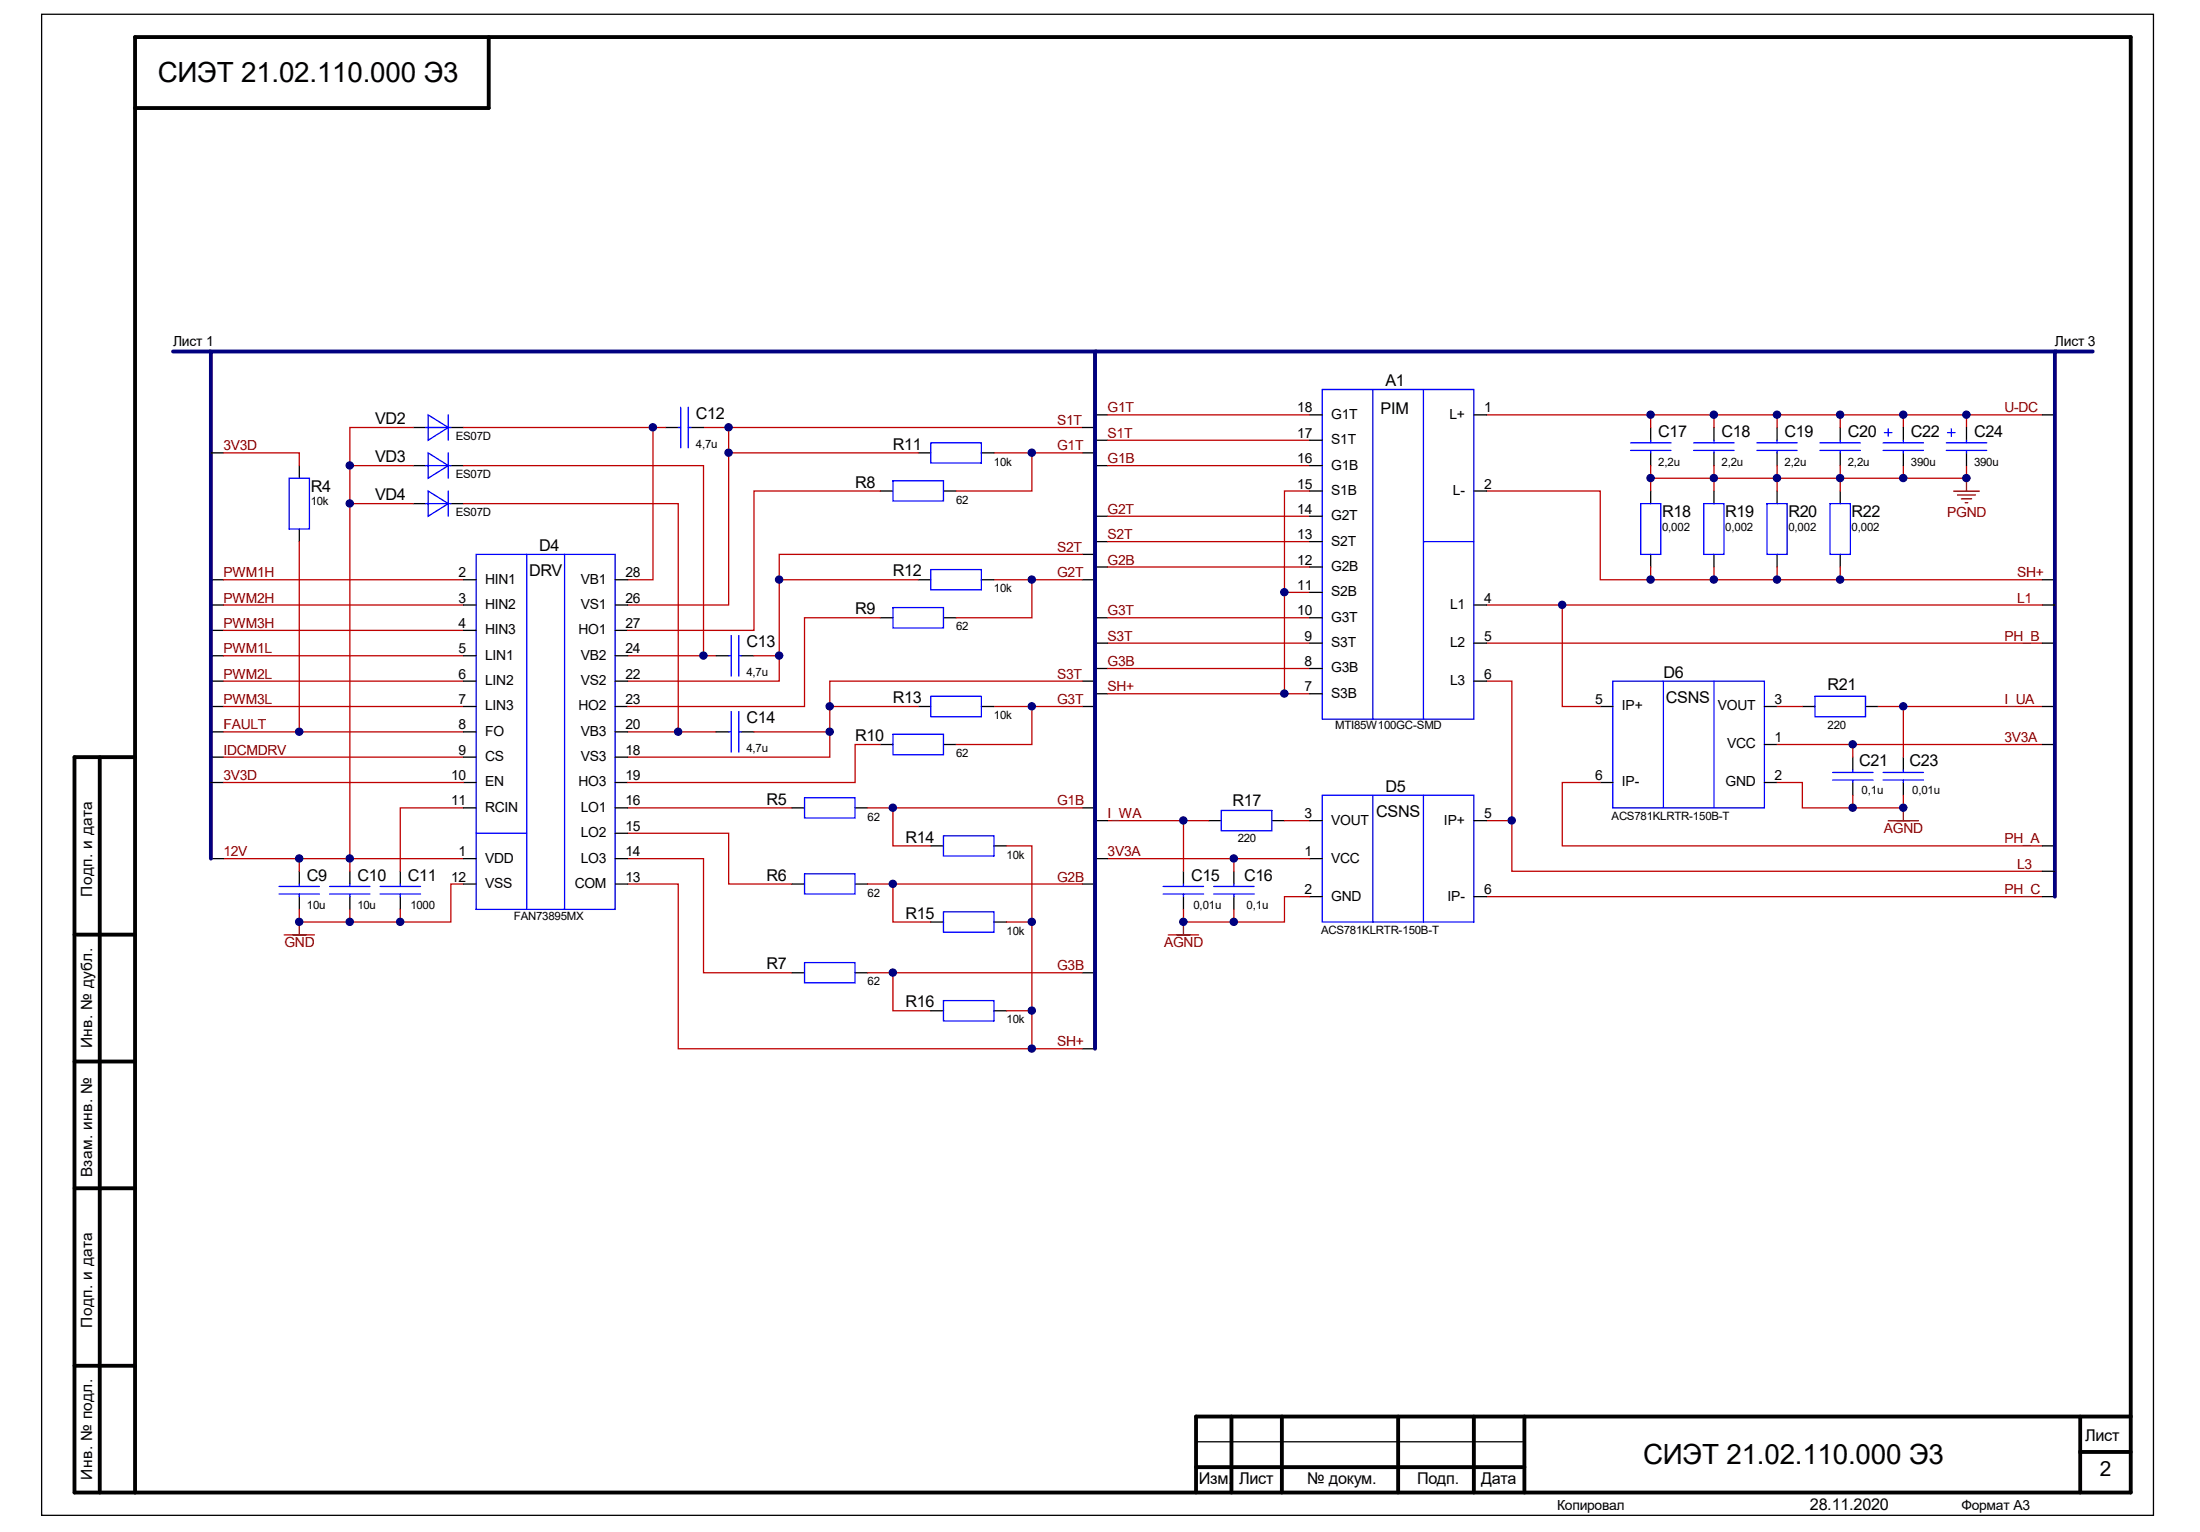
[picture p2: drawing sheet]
<svg xmlns="http://www.w3.org/2000/svg" width="289mm" height="201mm" viewBox="0 0 289 201" stroke-linecap="round" stroke-linejoin="round" font-family="sans-serif">
<g fill="none" stroke="#000" stroke-width=".51">
<path d="M64.2 4.9v9.3h-46.5M13.1 99.4v96.5M17.7 99.4h-7.9v96.5h270v-191h-262.1v191M9.8 139.3h7.9M9.8 122.7h7.9M9.8 156h7.9M9.8 179.3h7.9M157.1 192.6h43.1M161.7 185.9v10M168.3 185.9v10M183.6 185.9v10M193.6 185.9v10"/>
<path d="M200.2 185.9v10M273.2 185.9v10M273.2 190.6h6.6M279.8 185.9h-122.7v10"/>
</g>
<g fill="none" stroke="#000" stroke-width=".17">
<path d="M5.5 1.9h277.3v197h-277.3zM27.7 59.4h1.6M54.2 56.1h1.7M59.2 56.1h1.7M87.4 56.1h1.7M90.7 56.1h1.7M120.6 59.4h1.6M128.9 59.4h1.6M142.1 56.1h1.7M142.1 59.4h1.7M143.8 54.5h1.7M143.8 57.8h1.7"/>
<path d="M172 54.5h1.7M172 57.8h1.7M193.6 54.5h1.6M216.8 56.1v1.7M216.8 59.4v1.7M225.1 56.1v1.7M225.1 59.4v1.7M233.4 56.1v1.7M233.4 59.4v1.7M241.7 56.1v1.7M241.7 59.4v1.7M250 56.1v1.7"/>
<path d="M250 59.4v1.7M258.3 56.1v1.7M258.3 59.4v1.7M268.2 54.5h1.7M27.7 76.1h1.6M27.7 79.4h1.6M39.3 61.1v1.7M39.3 69.4v1.7M54.2 61.1h1.7M54.2 66.1h1.7M59.2 61.1h1.7M59.2 66.1h1.7"/>
<path d="M60.9 76.1h1.6M60.9 79.4h1.6M80.8 76.1h1.6M80.8 79.4h1.6M115.6 64.4h1.7M120.6 76.1h1.6M123.9 64.4h1.7M128.9 76.1h1.6M142.1 76.1h1.7M142.1 72.8h1.7M143.8 61.1h1.7M143.8 67.8h1.7"/>
<path d="M143.8 71.1h1.7M143.8 74.4h1.7M172 61.1h1.7M172 67.8h1.7M172 71.1h1.7M172 74.4h1.7M172 64.4h1.7M172 77.8h1.7M193.6 79.4h1.6M193.6 64.4h1.6M216.8 64.4v1.7M216.8 72.8v1.6"/>
<path d="M225.1 64.4v1.7M225.1 72.8v1.6M233.4 64.4v1.7M233.4 72.8v1.6M241.7 64.4v1.7M241.7 72.8v1.6M268.2 76.1h1.7M268.2 79.4h1.7M27.7 92.7h1.6M27.7 82.7h1.6M27.7 86.1h1.6M27.7 89.4h1.6"/>
<path d="M27.7 99.4h1.6M27.7 96.1h1.6M60.9 92.7h1.6M60.9 82.7h1.6M60.9 86.1h1.6M60.9 89.4h1.6M60.9 99.4h1.6M60.9 96.1h1.6M80.8 92.7h1.6M80.8 82.7h1.6M80.8 86.1h1.6M80.8 89.4h1.6"/>
<path d="M80.8 99.4h1.6M80.8 96.1h1.6M94 86.1h1.7M94 96.1h1.7M97.4 86.1h1.6M97.4 96.1h1.6M115.6 97.7h1.7M115.6 81.1h1.7M120.6 92.7h1.6M123.9 97.7h1.7M123.9 81.1h1.7M128.9 92.7h1.6"/>
<path d="M142.1 92.7h1.7M142.1 89.4h1.7M143.8 84.4h1.7M143.8 81.1h1.7M143.8 87.7h1.7M143.8 91.1h1.7M172 84.4h1.7M172 81.1h1.7M172 87.7h1.7M172 91.1h1.7M193.6 84.4h1.6M193.6 89.4h1.6"/>
<path d="M210.2 92.7h1.6M231.7 97.7h1.7M231.7 92.7h1.7M236.7 92.7h1.7M243.3 99.4v1.7M245 92.7h1.6M250 99.4v1.7M268.2 97.7h1.7M268.2 92.7h1.7M268.2 84.4h1.7M27.7 112.7h1.6M27.7 102.7h1.6"/>
<path d="M39.3 114.4v1.6M39.3 117.7v1.7M45.9 114.4v1.6M45.9 117.7v1.7M52.6 114.4v1.6M52.6 117.7v1.7M60.9 112.7h1.6M60.9 102.7h1.6M60.9 106h1.6M60.9 116h1.6M80.8 112.7h1.6M80.8 102.7h1.6"/>
<path d="M80.8 106h1.6M80.8 116h1.6M80.8 109.4h1.6M104 106h1.7M104 116h1.7M112.3 106h1.6M112.3 116h1.6M122.2 111h1.7M130.5 111h1.7M142.1 106h1.7M142.1 116h1.7M143.8 107.7h1.7"/>
<path d="M143.8 112.7h1.7M155.4 114.4v1.6M155.4 117.7v1.7M158.7 107.7h1.7M162 114.4v1.6M162 117.7v1.7M167 107.7h1.7M172 107.7h1.7M172 112.7h1.7M172 117.7h1.7M193.6 107.7h1.6M193.6 117.7h1.6"/>
<path d="M210.2 102.7h1.6M231.7 102.7h1.7M243.3 102.7v1.7M250 102.7v1.7M268.2 117.7h1.7M268.2 111h1.7M268.2 114.4h1.7M104 127.7h1.7M112.3 127.7h1.6M122.2 121h1.7M122.2 132.7h1.7M130.5 121h1.7"/>
<path d="M130.5 132.7h1.7M142.1 137.7h1.7M142.1 127.7h1.7M157.1 189.2h43.1"/>
</g>
<g fill="none" stroke="#bf0000" stroke-width=".17">
<path d="M29.3 59.4h10v1.7M54.2 56.1h-8.3v56.6h15M60.9 56.1h24.9v20h-3.4M85.8 56.1h1.6M92.4 56.1h3.3v23.3h-13.3M95.7 59.4h24.9M95.7 56.1h46.4M130.5 59.4h5v5h-9.9M135.5 59.4h6.6M145.5 57.8h26.5M145.5 54.5h26.5M195.2 54.5h73"/>
<path d="M216.8 54.5v1.6M225.1 54.5v1.6M233.4 54.5v1.6M241.7 54.5v1.6M250 54.5v1.6M258.3 54.5v1.6M29.3 76.1h31.6M29.3 79.4h31.6M39.3 71.1v25M45.9 61.1h8.3M45.9 66.1h8.3M60.9 61.1h31.5v25"/>
<path d="M60.9 66.1h28.2v30M102.3 76.1h18.3M115.6 64.4h-16.6v18.3h-16.6M130.5 76.1h11.6M135.5 76.1v5h-9.9M142.1 72.8h-39.8v13.3h-3.3M145.5 61.1h26.5M145.5 67.8h26.5M145.5 71.1h26.5M145.5 74.4h26.5M168.7 77.8h3.3M172 64.4h-3.3v26.7"/>
<path d="M195.2 64.4h15v11.7h58M195.2 79.4h10v13.3h5M205.2 79.4h63M216.8 61.1v1.7M216.8 74.4v1.7M225.1 61.1v1.7h-8.3v1.6M225.1 74.4v1.7M233.4 61.1v1.7h-8.3v1.6M233.4 74.4v1.7M241.7 61.1v1.7h-8.3v1.6M241.7 74.4v1.7M250 61.1v1.7h-8.3v1.6"/>
<path d="M258.3 61.1v1.7h-8.3M29.3 96.1h31.6M29.3 92.7h31.6M29.3 86.1h31.6M29.3 82.7h31.6M29.3 89.4h31.6M29.3 99.4h31.6M82.4 96.1h11.6M82.4 86.1h11.6M99 96.1h10M102.3 86.1v3.3h-19.9M109 92.7h11.6"/>
<path d="M115.6 81.1h-9.9v11.6h-23.3M115.6 97.7h-3.3v5h-29.9M130.5 92.7h5v5h-9.9M135.5 92.7h6.6M142.1 89.4h-33.1v10h-26.6M145.5 91.1h26.5M145.5 84.4h26.5M145.5 81.1h26.5M145.5 87.7h26.5M195.2 89.4h3.3v18.3h-3.3M195.2 84.4h73M233.4 97.7h34.8"/>
<path d="M233.4 92.7h3.3M243.3 97.7v1.7M246.6 92.7h3.4v6.7M250 92.7h18.2M29.3 112.7h10v1.7M29.3 102.7h31.6M39.3 112.7h6.6v1.7M45.9 119.4v1.6M52.6 119.4v1.6M60.9 116h-1.7v5h-19.9v-1.6M60.9 106h-8.3v8.4M82.4 109.4h13.3v6.6h8.3"/>
<path d="M82.4 112.7h10v15h11.6M82.4 116h6.7v21.7h53M82.4 106h21.6M113.9 106h28.2M113.9 116h28.2M117.3 106v5h4.9M117.3 116v5h4.9M132.2 111h3.3v26.7M145.5 112.7h26.5M145.5 107.7h9.9M158.7 107.7h-3.3v6.7M162 112.7v1.7"/>
<path d="M162 119.4v1.6M168.7 107.7h3.3M172 117.7h-3.3v3.3h-13.3v-1.6M195.2 117.7h73M198.5 107.7v6.7h69.7M210.2 102.7h-5v8.3h63M233.4 102.7h3.3v3.3h13.3v-1.6M243.3 104.4v1.6M113.9 127.7h28.2M117.3 127.7v5h4.9M132.2 132.7h3.3M132.2 121h3.3"/>
</g>
<g fill="none" stroke="#00f" stroke-width=".17">
<path d="M55.9 56.1h.3v-1.6l2.7 1.6-2.7 1.7v-1.7h3M58.9 54.5v3.3M58.9 59.4v3.4M89.1 56.1h.3M89.4 53.5v5.3M90.4 53.5v5.3M90.4 56.1h.3M122.2 58.1h6.7v2.7h-6.7zM173.7 51.1h19.9v43.3h-19.9zM180.3 51.1v43.3M186.9 51.1v43.3M214.1 58.1h5.3"/>
<path d="M214.1 59.1h5.3M216.8 57.8v.3M216.8 59.1v.3M222.4 58.1h5.3M222.4 59.1h5.3M225.1 57.8v.3M225.1 59.1v.3M230.7 58.1h5.3M230.7 59.1h5.3M233.4 57.8v.3M233.4 59.1v.3M239 58.1h5.3"/>
<path d="M239 59.1h5.3M241.7 57.8v.3M241.7 59.1v.3M247.3 58.1h5.3M247.3 59.1h5.3M247.5 56.8h1M248 56.3v1M250 57.8v.3M250 59.1v.3M255.6 58.1h5.3M255.6 59.1h5.3M255.8 56.8h1"/>
<path d="M256.3 56.3v1M258.3 57.8v.3M258.3 59.1v.3M38 62.8h2.6v6.6h-2.6zM55.9 61.1h.3v-1.7l2.7 1.7-2.7 1.7v-1.7h3M55.9 66.1h.3v-1.7l2.7 1.7-2.7 1.7v-1.7h3M58.9 64.4v3.4M62.5 72.8h18.3v46.6h-18.3zM69.2 72.8v46.6M74.1 72.8v46.6M117.3 63.1h6.6v2.7h-6.6zM117.3 79.7h6.6v2.7h-6.6z"/>
<path d="M122.2 74.8h6.7v2.6h-6.7zM186.9 71.1h6.7M215.5 66.1h2.6v6.7h-2.6zM223.8 66.1h2.6v6.7h-2.6zM232.1 66.1h2.6v6.7h-2.6zM240.3 66.1h2.7v6.7h-2.7zM95.7 86.1h.3M95.7 96.1h.3M96 83.4v5.3M96 93.4v5.3M97 83.4v5.3M97 93.4v5.3"/>
<path d="M97 86.1h.4M97 96.1h.4M117.3 96.4h6.6v2.7h-6.6zM122.2 91.4h6.7v2.7h-6.7zM211.8 89.4h19.9v16.6h-19.9zM218.5 89.4v16.6M225.1 89.4v16.6M238.4 91.4h6.6v2.7h-6.6zM36.6 116.4h5.4M36.6 117.4h5.4M39.3 116v.4M39.3 117.4v.3"/>
<path d="M43.3 116.4h5.3M43.3 117.4h5.3M45.9 116v.4M45.9 117.4v.3M49.9 116.4h5.3M49.9 117.4h5.3M52.6 116v.4M52.6 117.4v.3M62.5 109.4h6.7M105.7 104.7h6.6v2.7h-6.6zM105.7 114.7h6.6v2.7h-6.6zM123.9 109.7h6.6v2.7h-6.6z"/>
<path d="M123.9 119.7h6.6v2.7h-6.6zM152.8 116.4h5.3M152.8 117.4h5.3M155.4 116v.4M155.4 117.4v.3M159.4 116.4h5.3M159.4 117.4h5.3M160.4 106.4h6.6v2.6h-6.6zM162 116v.4M162 117.4v.3M173.7 104.4h19.9v16.6h-19.9zM180.3 104.4v16.6"/>
<path d="M186.9 104.4v16.6M240.7 101.4h5.3M240.7 102.4h5.3M243.3 101.1v.3M243.3 102.4v.3M247.3 101.4h5.3M247.3 102.4h5.3M250 101.1v.3M250 102.4v.3M105.7 126.3h6.6v2.7h-6.6zM123.9 131.3h6.6v2.7h-6.6z"/>
</g>
<path d="M256.6 64.5h3.3M257.1 65h2.3M257.6 65.5h1.3M258.1 66h.3M258.3 62.8v1.7M248 107.7h4M250 106v1.7M37.3 122.7h4M39.3 121v1.7M153.4 122.7h4M155.4 121v1.7" fill="none" stroke="#800000" stroke-width=".17"/>
<path d="M22.7 46.1h5M143.8 46.1h126.1v71.6M269.9 46.1h4.9M27.7 112.7v-66.6h116.1v91.6" fill="none" stroke="#000080" stroke-width=".51"/>
<g fill="#000080" stroke="#000080" stroke-width=".13">
<circle cx="39.3" cy="121" r=".49"/>
<circle cx="39.3" cy="112.7" r=".49"/>
<circle cx="39.3" cy="96" r=".49"/>
<circle cx="45.9" cy="121" r=".49"/>
<circle cx="45.9" cy="112.7" r=".49"/>
<circle cx="45.9" cy="66.1" r=".49"/>
<circle cx="45.9" cy="61.1" r=".49"/>
<circle cx="52.6" cy="121" r=".49"/>
<circle cx="85.7" cy="56.1" r=".49"/>
<circle cx="89.1" cy="96" r=".49"/>
<circle cx="92.4" cy="86" r=".49"/>
<circle cx="95.7" cy="59.4" r=".49"/>
<circle cx="95.7" cy="56.1" r=".49"/>
<circle cx="102.3" cy="86" r=".49"/>
<circle cx="102.3" cy="76.1" r=".49"/>
<circle cx="109" cy="96" r=".49"/>
<circle cx="109" cy="92.7" r=".49"/>
<circle cx="117.3" cy="127.7" r=".49"/>
<circle cx="117.3" cy="116" r=".49"/>
<circle cx="117.3" cy="106" r=".49"/>
<circle cx="135.5" cy="137.6" r=".49"/>
<circle cx="135.5" cy="132.6" r=".49"/>
<circle cx="135.5" cy="121" r=".49"/>
<circle cx="135.5" cy="92.7" r=".49"/>
<circle cx="135.5" cy="76.1" r=".49"/>
<circle cx="135.5" cy="59.4" r=".49"/>
<circle cx="155.4" cy="121" r=".49"/>
<circle cx="155.4" cy="107.7" r=".49"/>
<circle cx="162" cy="121" r=".49"/>
<circle cx="162" cy="112.7" r=".49"/>
<circle cx="168.7" cy="91" r=".49"/>
<circle cx="168.7" cy="77.7" r=".49"/>
<circle cx="198.5" cy="107.7" r=".49"/>
<circle cx="205.2" cy="79.4" r=".49"/>
<circle cx="216.8" cy="76.1" r=".49"/>
<circle cx="216.8" cy="62.7" r=".49"/>
<circle cx="216.8" cy="54.4" r=".49"/>
<circle cx="225.1" cy="76.1" r=".49"/>
<circle cx="225.1" cy="62.7" r=".49"/>
<circle cx="225.1" cy="54.4" r=".49"/>
<circle cx="233.4" cy="76.1" r=".49"/>
<circle cx="233.4" cy="62.7" r=".49"/>
<circle cx="233.4" cy="54.4" r=".49"/>
<circle cx="241.7" cy="76.1" r=".49"/>
<circle cx="241.7" cy="62.7" r=".49"/>
<circle cx="241.7" cy="54.4" r=".49"/>
<circle cx="243.3" cy="106" r=".49"/>
<circle cx="243.3" cy="97.7" r=".49"/>
<circle cx="250" cy="106" r=".49"/>
<circle cx="250" cy="92.7" r=".49"/>
<circle cx="250" cy="62.7" r=".49"/>
<circle cx="250" cy="54.4" r=".49"/>
<circle cx="258.2" cy="62.7" r=".49"/>
<circle cx="258.2" cy="54.4" r=".49"/>
</g>
<g font-size="3.7">
<text x="20.7" y="10.8">СИЭТ 21.02.110.000 Э3</text>
<text x="215.8" y="192.2">СИЭТ 21.02.110.000 Э3</text>
</g>
<text font-size="2.7" x="275.8" y="193.7">2</text>
<g font-size="2.1">
<text x="181.9" y="50.7">A1</text>
<text x="49.3" y="55.7">VD2</text>
<text x="91.4" y="55">C12</text>
<text x="117.3" y="59">R11</text>
<text x="181.3" y="54.4">PIM</text>
<text x="217.8" y="57.3">C17</text>
<text x="226.1" y="57.3">C18</text>
<text x="234.4" y="57.3">C19</text>
<text x="242.7" y="57.3">C20</text>
<text x="251" y="57.3">C22</text>
<text x="259.3" y="57.3">C24</text>
<text x="40.8" y="64.5">R4</text>
<text x="49.3" y="60.7">VD3</text>
<text x="49.3" y="65.7">VD4</text>
<text x="112.3" y="64">R8</text>
<text x="218.3" y="67.9">R18</text>
<text x="226.6" y="67.9">R19</text>
<text x="234.9" y="67.9">R20</text>
<text x="243.2" y="67.9">R22</text>
<text x="69.5" y="75.7">DRV</text>
<text x="70.8" y="72.3">D4</text>
<text x="117.3" y="75.7">R12</text>
<text x="112.3" y="80.6">R9</text>
<text x="98" y="85">C13</text>
<text x="218.5" y="89">D6</text>
<text x="98" y="94.9">C14</text>
<text x="117.3" y="92.3">R13</text>
<text x="218.8" y="92.3">CSNS</text>
<text x="240" y="90.6">R21</text>
<text x="112.3" y="97.3">R10</text>
<text x="244.2" y="100.5">C21</text>
<text x="250.8" y="100.5">C23</text>
<text x="100.7" y="105.6">R5</text>
<text x="161.9" y="105.8">R17</text>
<text x="180.7" y="107.3">CSNS</text>
<text x="181.9" y="103.9">D5</text>
<text x="118.9" y="110.6">R14</text>
<text x="40.3" y="115.6">C9</text>
<text x="46.9" y="115.6">C10</text>
<text x="53.6" y="115.6">C11</text>
<text x="100.7" y="115.6">R6</text>
<text x="156.4" y="115.6">C15</text>
<text x="163.4" y="115.6">C16</text>
<text x="118.9" y="120.6">R15</text>
<text x="100.7" y="127.2">R7</text>
<text x="118.9" y="132.2">R16</text>
<text x="273.8" y="189.1">Лист</text>
<text x="157.5" y="194.8">Изм.</text>
<text x="162.7" y="194.8">Лист</text>
<text x="171.7" y="194.8">№ докум.</text>
<text x="186.1" y="194.8">Подп.</text>
<text x="194.5" y="194.8">Дата</text>
<text x="237.7" y="198.1">28.11.2020</text>
</g>
<g font-size="2">
<text x="12.1" y="117.7" transform="rotate(-90 12.1 117.7)">Подп. и дата</text>
<text x="12.1" y="137.6" transform="rotate(-90 12.1 137.6)">Инв. № дубл.</text>
<text x="12.1" y="154.5" transform="rotate(-90 12.1 154.5)">Взам. инв. №</text>
<text x="12.1" y="174.2" transform="rotate(-90 12.1 174.2)">Подп. и дата</text>
<text x="12.1" y="194.2" transform="rotate(-90 12.1 194.2)">Инв. № подл.</text>
</g>
<g font-size="1.8">
<text x="22.7" y="45.5">Лист 1</text>
<text x="269.9" y="45.5">Лист 3</text>
<text x="170.4" y="57.5">17</text>
<text x="170.4" y="54.1">18</text>
<text x="174.8" y="58.3">S1T</text>
<text x="174.8" y="55">G1T</text>
<text x="190.4" y="55">L+</text>
<text x="194.9" y="54.1">1</text>
<text x="170.4" y="60.8">16</text>
<text x="170.4" y="64.1">15</text>
<text x="174.8" y="61.6">G1B</text>
<text x="174.8" y="65">S1B</text>
<text x="190.8" y="65">L-</text>
<text x="194.9" y="64.1">2</text>
<text x="170.4" y="67.4">14</text>
<text x="170.4" y="70.8">13</text>
<text x="174.8" y="68.3">G2T</text>
<text x="174.8" y="71.6">S2T</text>
<text x="60.2" y="75.8">2</text>
<text x="63.7" y="76.6">HIN1</text>
<text x="76.3" y="76.6">VB1</text>
<text x="82.1" y="75.8">28</text>
<text x="170.4" y="74.1">12</text>
<text x="170.4" y="77.4">11</text>
<text x="174.8" y="74.9">G2B</text>
<text x="60.2" y="79.1">3</text>
<text x="60.2" y="82.4">4</text>
<text x="63.7" y="79.9">HIN2</text>
<text x="63.7" y="83.3">HIN3</text>
<text x="76" y="83.3">HO1</text>
<text x="76.3" y="79.9">VS1</text>
<text x="82.1" y="79.1">26</text>
<text x="82.1" y="82.4">27</text>
<text x="170.4" y="80.8">10</text>
<text x="174.8" y="81.6">G3T</text>
<text x="174.8" y="78.3">S2B</text>
<text x="190.4" y="79.9">L1</text>
<text x="194.9" y="79.1">4</text>
<text x="60.2" y="85.7">5</text>
<text x="60.2" y="89.1">6</text>
<text x="63.7" y="86.6">LIN1</text>
<text x="63.7" y="89.9">LIN2</text>
<text x="76.3" y="89.9">VS2</text>
<text x="76.3" y="86.6">VB2</text>
<text x="82.1" y="89.1">22</text>
<text x="82.1" y="85.7">24</text>
<text x="171.3" y="84.1">9</text>
<text x="171.3" y="87.4">8</text>
<text x="174.8" y="84.9">S3T</text>
<text x="174.8" y="88.3">G3B</text>
<text x="190.4" y="84.9">L2</text>
<text x="190.4" y="89.9">L3</text>
<text x="194.9" y="84.1">5</text>
<text x="194.9" y="89.1">6</text>
<text x="60.2" y="92.4">7</text>
<text x="60.2" y="95.7">8</text>
<text x="63.7" y="93.3">LIN3</text>
<text x="76" y="93.3">HO2</text>
<text x="82.1" y="95.7">20</text>
<text x="82.1" y="92.4">23</text>
<text x="171.3" y="90.7">7</text>
<text x="174.8" y="91.6">S3B</text>
<text x="209.5" y="92.4">5</text>
<text x="213" y="93.3">IP+</text>
<text x="225.6" y="93.3">VOUT</text>
<text x="233.1" y="92.4">3</text>
<text x="60.2" y="99.1">9</text>
<text x="63.7" y="96.6">FO</text>
<text x="63.7" y="99.9">CS</text>
<text x="76.3" y="99.9">VS3</text>
<text x="76.3" y="96.6">VB3</text>
<text x="82.1" y="99.1">18</text>
<text x="226.8" y="98.2">VCC</text>
<text x="233.1" y="97.4">1</text>
<text x="59.2" y="102.4">10</text>
<text x="59.2" y="105.7">11</text>
<text x="63.7" y="103.2">EN</text>
<text x="63.7" y="106.6">RCIN</text>
<text x="76" y="103.2">HO3</text>
<text x="76.3" y="106.6">LO1</text>
<text x="82.1" y="105.7">16</text>
<text x="82.1" y="102.4">19</text>
<text x="171.3" y="107.4">3</text>
<text x="194.9" y="107.4">5</text>
<text x="209.5" y="102.4">6</text>
<text x="213" y="103.2">IP-</text>
<text x="226.6" y="103.2">GND</text>
<text x="233.1" y="102.4">2</text>
<text x="60.2" y="112.4">1</text>
<text x="63.7" y="113.2">VDD</text>
<text x="76.3" y="109.9">LO2</text>
<text x="76.3" y="113.2">LO3</text>
<text x="82.1" y="109">15</text>
<text x="82.1" y="112.4">14</text>
<text x="171.3" y="112.4">1</text>
<text x="174.8" y="113.2">VCC</text>
<text x="174.8" y="108.2">VOUT</text>
<text x="189.6" y="108.2">IP+</text>
<text x="59.2" y="115.7">12</text>
<text x="63.7" y="116.6">VSS</text>
<text x="75.5" y="116.6">COM</text>
<text x="82.1" y="115.7">13</text>
<text x="171.3" y="117.4">2</text>
<text x="174.8" y="118.2">GND</text>
<text x="190.1" y="118.2">IP-</text>
<text x="194.9" y="117.4">6</text>
<text x="204.5" y="198.2">Копировал</text>
<text x="257.6" y="198.2">Формат А3</text>
</g>
<g font-size="1.8" fill="#800000">
<text x="29.3" y="59.1">3V3D</text>
<text x="138.8" y="59.1">G1T</text>
<text x="138.8" y="55.8">S1T</text>
<text x="145.5" y="54.1">G1T</text>
<text x="145.5" y="57.5">S1T</text>
<text x="263.2" y="54.1">U-DC</text>
<text x="145.5" y="60.8">G1B</text>
<text x="145.5" y="67.4">G2T</text>
<text x="145.5" y="70.8">S2T</text>
<text x="255.7" y="67.8">PGND</text>
<text x="29.3" y="75.8">PWM1H</text>
<text x="138.8" y="75.8">G2T</text>
<text x="138.8" y="72.4">S2T</text>
<text x="145.5" y="74.1">G2B</text>
<text x="264.9" y="75.8">SH+</text>
<text x="29.3" y="79.1">PWM2H</text>
<text x="29.3" y="82.4">PWM3H</text>
<text x="145.5" y="80.8">G3T</text>
<text x="264.9" y="79.1">L1</text>
<text x="29.3" y="85.7">PWM1L</text>
<text x="29.3" y="89.1">PWM2L</text>
<text x="138.8" y="89.1">S3T</text>
<text x="145.5" y="84.1">S3T</text>
<text x="145.5" y="87.4">G3B</text>
<text x="263.2" y="84.1">PH_B</text>
<text x="29.3" y="92.4">PWM3L</text>
<text x="29.3" y="95.7">FAULT</text>
<text x="138.8" y="92.4">G3T</text>
<text x="145.5" y="90.7">SH+</text>
<text x="263.2" y="92.4">I_UA</text>
<text x="29.3" y="99.1">IDCMDRV</text>
<text x="263.2" y="97.4">3V3A</text>
<text x="29.3" y="102.4">3V3D</text>
<text x="138.8" y="105.7">G1B</text>
<text x="145.5" y="107.4">I_WA</text>
<text x="29.3" y="112.4">12V</text>
<text x="145.5" y="112.4">3V3A</text>
<text x="247.4" y="109.4">AGND</text>
<text x="263.2" y="110.7">PH_A</text>
<text x="138.8" y="115.7">G2B</text>
<text x="263.2" y="117.4">PH_C</text>
<text x="264.9" y="114">L3</text>
<text x="37.4" y="124.4">GND</text>
<text x="152.9" y="124.4">AGND</text>
<text x="138.8" y="127.4">G3B</text>
<text x="138.8" y="137.3">SH+</text>
</g>
<g font-size="1.5">
<text x="59.9" y="57.8">ES07D</text>
<text x="91.4" y="58.8">4,7u</text>
<text x="59.9" y="62.8">ES07D</text>
<text x="130.5" y="61.1">10k</text>
<text x="217.8" y="61.1">2,2u</text>
<text x="226.1" y="61.1">2,2u</text>
<text x="234.4" y="61.1">2,2u</text>
<text x="242.7" y="61.1">2,2u</text>
<text x="251" y="61.1">390u</text>
<text x="259.3" y="61.1">390u</text>
<text x="40.8" y="66.3">10k</text>
<text x="59.9" y="67.8">ES07D</text>
<text x="125.6" y="66.1">62</text>
<text x="218.3" y="69.7">0,002</text>
<text x="226.6" y="69.7">0,002</text>
<text x="234.9" y="69.7">0,002</text>
<text x="243.2" y="69.7">0,002</text>
<text x="130.5" y="77.8">10k</text>
<text x="125.6" y="82.8">62</text>
<text x="98" y="88.7">4,7u</text>
<text x="130.5" y="94.4">10k</text>
<text x="175.3" y="95.7">MTI85W100GC-SMD</text>
<text x="240" y="95.7">220</text>
<text x="98" y="98.7">4,7u</text>
<text x="125.6" y="99.4">62</text>
<text x="113.9" y="107.7">62</text>
<text x="211.6" y="107.6">ACS781KLRTR-150B-T</text>
<text x="244.5" y="104.3">0,1u</text>
<text x="251.1" y="104.3">0,01u</text>
<text x="132.2" y="112.7">10k</text>
<text x="162.6" y="110.6">220</text>
<text x="40.3" y="119.4">10u</text>
<text x="46.9" y="119.4">10u</text>
<text x="53.9" y="119.4">1000</text>
<text x="113.9" y="117.7">62</text>
<text x="156.7" y="119.4">0,01u</text>
<text x="163.7" y="119.4">0,1u</text>
<text x="67.5" y="120.7">FAN73895MX</text>
<text x="132.2" y="122.7">10k</text>
<text x="173.5" y="122.6">ACS781KLRTR-150B-T</text>
<text x="113.9" y="129.3">62</text>
<text x="132.2" y="134.3">10k</text>
</g>
</svg>
